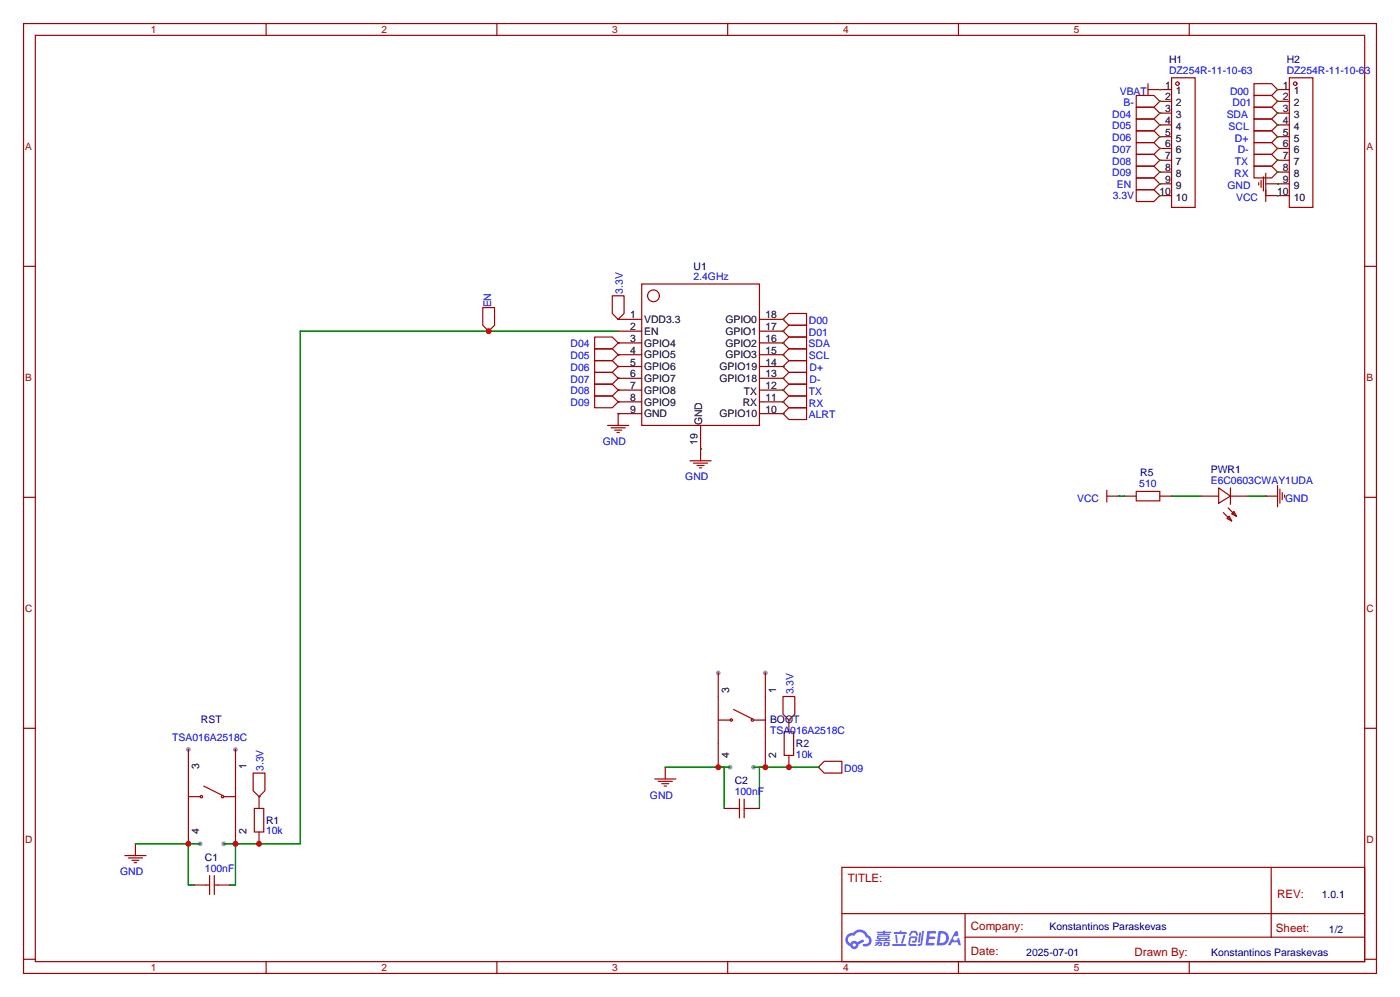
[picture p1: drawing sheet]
<svg xmlns="http://www.w3.org/2000/svg" width="302mm" height="215mm" viewBox="0 0 302 215" stroke-linecap="round" stroke-linejoin="round" font-family="sans-serif">
<g fill="#999">
<circle cx="50.8" cy="161.5" r=".51"/>
<circle cx="40.6" cy="161.5" r=".51"/>
<circle cx="165.1" cy="145" r=".51"/>
<circle cx="154.9" cy="145" r=".51"/>
<circle cx="157.5" cy="165.4" r=".51"/>
<circle cx="162.6" cy="165.4" r=".51"/>
<circle cx="48.3" cy="181.9" r=".51"/>
<circle cx="43.2" cy="181.9" r=".51"/>
</g>
<g fill="none" stroke="#a10000" stroke-width=".25">
<path d="M5.1 5.1h291.8v204.7h-291.8zM7.6 7.6h286.8v199.7h-286.8zM57.4 5.1v2.5M107.2 5.1v2.5M157 5.1v2.5M206.8 5.1v2.5M256.5 5.1v2.5M5.1 57.4h2.5M294.4 57.4h2.5M5.1 107.2h2.5M294.4 107.2h2.5M5.1 157h2.5"/>
<path d="M294.4 157h2.5M181.6 186.9h112.8v20.4h-112.8zM181.6 196.9h112.7M208.2 196.9v10.2M274.2 187v15M5.1 206.8h2.5M57.4 207.3v2.5M107.2 207.3v2.5M157 207.3v2.5M206.8 207.3v2.5M208.2 202h86.1M256.5 207.3v2.5"/>
<path d="M294.4 206.8h2.5"/>
</g>
<g fill="#5487ff">
<path d="M200 200.7h1.7l.2 .1-.1 .4h-1.2l-.1 .7h1l.3 .2-.3 .3h-1.1l-.1 .8 1.2 .1 .1 .2-.1 .2-1.9 .1z"/>
<path d="M206.1 200.7h.5l.2 .9-.4 .2a.49 .49 0 0 0-.8 .2 .49 .49 0 0 0 .3 .7 .49 .49 0 0 0 .7-.4l.3-.2 .4 1.6h-.5l-.2-.6h-1.2l-.3 .6h-.6z"/>
<path d="M198.3 201h.4l-.3 2-.2 .2-.2-.2z"/>
<path d="M198.9 200.6h.4l-.3 2.8a.57 .57 0 0 1-.4 .5 .57 .57 0 0 1-.7-.2l.7-.4z"/>
<path d="M196.5 200.8l.4-.2 .8 .1 .3 .9-.3 .1-.3-.7h-.6l-.4 .7-.3-.1z"/>
<path d="M196.3 201.9l1.2-.1a.74 .74 0 0 1 .4 .7 .74 .74 0 0 1-.6 .7h-.5l-.1-.2 .2-.2 .4-.1 .2-.5h-.9l-.3 1.2 1.3 .1 .1 .2-.2 .2h-1.1l-.4-.2-.1-.4z"/>
<path d="M192.5 203.5h2.8l.2 .2-.2 .2h-2.8z"/>
<path d="M194.9 201.4l.4 .1a2.8 2.8 0 0 1-.8 1.9l-.1-.2z"/>
<path d="M193.1 201.5h.4l.2 1.6-.2 .2-.2-.1z"/>
<path d="M192.8 200.9h1.3v-.3l.4-.1v.4h1l.2 .2-.2 .2h-2.6z"/>
<path d="M188.8 203.1l1-.2-.1 .2 .6 .1-.1 .6-.7 .1v-.3h.4v-.2a.45 .45 0 0 0-.6 .3l-.5 .2-.2-.2 .6-.3h-.4z"/>
<path d="M189.1 200.8h1.4l.1-.2h.4l-.1 .2h1.3l.1 .2-.1 .1h-1.3v.2h1l.1 .1-.1 .1h-2.6v-.2h1.1l.1-.2h-1.3z"/>
<path d="M202.4 200.7l-.4 3.1h1a1.56 1.56 0 0 0 1.7-1.6 1.56 1.56 0 0 0-1.8-1.5zM202.9 201.2a1.05 1.05 0 0 1 1.2 1.2 1.05 1.05 0 0 1-1.4 .8z"/>
<path d="M189.2 201.8l-.1 .5 .4 .1 .1 .2h-.8l.1 .2h3l.2-.1-.1-.1h-.7l.1-.2a.43 .43 0 0 0 .5-.2 .43 .43 0 0 0-.2-.6h-2.2zM189.6 201.9l1.9 .1-.1 .1h-1.8zM190 202.4h.9l-.1 .2h-.8z"/>
<path d="M190.6 203.1v.8l1.2-.1 .1-.8zM191 203.3h.5v.3h-.6z"/>
<path d="M182.8 201.5a1.47 1.47 0 0 0 .6 2.5 .89 .89 0 0 0 1.1 .6 .89 .89 0 0 0 .7-1l1.2-.7-.2-.5-1.2 .7-.7-.3a.9 .9 0 0 0-.9 .6 .9 .9 0 0 1-.4-1.3 .9 .9 0 0 1 1.3-.3 1.3 1.3 0 0 1 1.3-.9 1.3 1.3 0 0 1 1.2 1.1 .75 .75 0 0 1 .6 1 .75 .75 0 0 1-1 .4l-.3 .2v.3a1.28 1.28 0 0 0 1.8-.7 1.28 1.28 0 0 0-.7-1.7 1.9 1.9 0 0 0-3.3-.4l-.7 .1zM183.9 203.7a.35 .35 0 0 1 .7 0 .35 .35 0 0 1-.7 0z"/>
</g>
<g fill="none" stroke="#a10000" stroke-width=".25">
<path d="M247.6 19.3h5.1M247.6 18v2.6M250.2 19.3h.1M252.7 16.8h5.1v27.9h-5.1zM270.5 18h3.8l1.3 1.3-1.3 1.3h-3.8zM275.6 19.3h.1M275.6 19.3h2.5M278.1 16.8h5.1v27.9h-5.1zM245.1 35.8h3.8l1.3 1.3-1.3 1.3h-3.8zM245.1 33.3h3.8l1.3 1.2-1.3 1.3h-3.8zM245.1 30.7h3.8l1.3 1.3-1.3 1.3h-3.8zM245.1 28.2h3.8l1.3 1.3-1.3 1.2h-3.8z"/>
<path d="M245.1 25.7h3.8l1.3 1.2-1.3 1.3h-3.8zM245.1 23.1h3.8l1.3 1.3-1.3 1.3h-3.8zM245.1 20.6h3.8l1.3 1.2-1.3 1.3h-3.8zM245.1 38.4h3.8l1.3 1.2-1.3 1.3h-3.8zM250.2 37.1h.1M250.2 34.5h.1M250.2 32h.1M250.2 29.5h.1M250.2 26.9h.1M250.2 24.4h.1M250.2 21.8h.1M250.2 39.6h.1"/>
<path d="M250.2 21.8h2.5M250.2 24.4h2.5M250.2 26.9h2.5M250.2 29.5h2.5M250.2 32h2.5M250.2 34.5h2.5M250.2 37.1h2.5M250.2 39.6h2.5M270.5 28.2h3.8l1.3 1.3-1.3 1.2h-3.8zM270.5 30.7h3.8l1.3 1.3-1.3 1.3h-3.8zM270.5 33.3h3.8l1.3 1.2-1.3 1.3h-3.8zM270.5 35.8h3.8l1.3 1.3-1.3 1.3h-3.8z"/>
<path d="M270.5 23.1h3.8l1.3 1.3-1.3 1.3h-3.8zM270.5 25.7h3.8l1.3 1.2-1.3 1.3h-3.8zM270.5 20.6h3.8l1.3 1.2-1.3 1.3h-3.8zM271.5 39.4v.5M272 38.9v1.5M272.5 38.1v3M273 39.6h5.1M273 37.3v6.1M275.6 29.5h.1M275.6 32h.1M275.6 34.5h.1M275.6 37.1h.1"/>
<path d="M275.6 39.6h.1M275.6 24.4h.1M275.6 26.9h.1M275.6 21.8h.1M275.6 21.8h2.5M275.6 24.4h2.5M275.6 26.9h2.5M275.6 29.5h2.5M275.6 32h2.5M275.6 34.5h2.5M275.6 37.1h2.5M245.1 40.9h3.8l1.3 1.3-1.3 1.2h-3.8z"/>
<path d="M250.2 42.2h.1M250.2 42.2h2.5M273 42.2h5.1M275.6 42.2h.1M104.1 66.3h2.6v3.8l-1.3 1.3-1.3-1.3zM105.4 71.4h.1M128.3 77.7h3.8l1.2 1.3-1.2 1.3h-3.8zM128.3 72.6h3.8l1.2 1.3-1.2 1.3h-3.8zM128.3 75.2h3.8l1.2 1.3-1.2 1.2h-3.8zM132.1 63.8h2.5v3.8l-1.3 1.2-1.2-1.2zM133.3 79h.1M133.3 73.9h.1"/>
<path d="M133.3 76.5h.1M133.3 68.8h.1M133.3 68.8h5.1M133.3 71.4h5.1M133.3 73.9h5.1M133.3 76.5h5.1M133.3 79h5.1M138.4 61.2h25.4v30.5h-25.4zM163.8 68.8h5.1M163.8 71.4h5.1M163.8 73.9h5.1M163.8 76.5h5.1"/>
<path d="M163.8 79h5.1M168.9 79l1.3-1.3h3.8v2.6h-3.8zM168.9 79h.1M168.9 68.8h.1M168.9 73.9l1.3-1.3h3.8v2.6h-3.8zM168.9 73.9h.1M168.9 76.5h.1M168.9 71.4h.1M170.2 67.6h3.8v2.5h-3.8l-1.3-1.3zM170.2 75.2h3.8v2.5h-3.8l-1.3-1.2zM170.2 70.1h3.8v2.5h-3.8l-1.3-1.2zM128.3 80.3h3.8l1.2 1.2-1.2 1.3h-3.8z"/>
<path d="M128.3 82.8h3.8l1.2 1.3-1.2 1.2h-3.8zM128.3 85.3h3.8l1.2 1.3-1.2 1.3h-3.8zM131.1 91.7h4.5M131.8 92.2h3.1M132.6 92.7h1.5M133.1 93.2h.5M133.3 89.2h.1M133.3 81.5h.1M133.3 84.1h.1M133.3 86.6h.1M133.3 89.2v2.5M133.3 81.5h5.1"/>
<path d="M133.3 84.1h5.1M133.3 86.6h5.1M133.3 89.2h5.1M148.8 99.3h4.6M149.6 99.8h3.1M151.1 96.8h.1M151.1 91.7v7.6M163.8 81.5h5.1M163.8 84.1h5.1M163.8 86.6h5.1M163.8 89.2h5.1M168.9 81.5l1.3-1.2h3.8v2.5h-3.8z"/>
<path d="M168.9 81.5h.1M168.9 86.6h.1M168.9 84.1l1.3-1.3h3.8v2.5h-3.8zM168.9 84.1h.1M168.9 89.2l1.3-1.3h3.8v2.5h-3.8zM168.9 89.2h.1M170.2 85.3h3.8v2.6h-3.8l-1.3-1.3zM150.4 100.3h1.5M150.9 100.8h.5M238.8 106.9h2.5M238.8 105.7v2.5M241.3 106.9h.1"/>
<path d="M242.6 106.9h2.5M245.1 105.9h5.1v2h-5.1zM250.2 106.9h2.5M259.1 106.9h3.8M262.9 105.2l2.5 1.7-2.5 1.6zM263.9 110.5l1.8 1.8M264.7 111.8l.5-.5 .5 1zM264.9 109.5l1.8 1.8M265.4 106.9h3.8M265.4 105.2v3.5M265.7 110.7l.5-.5 .5 1.1zM273 106.9h.1"/>
<path d="M273 106.9h2.6M275.6 104.6v4.6M276.1 105.4v3.1M276.6 106.2v1.5M277.1 106.7v.5M154.9 155.2h2.6M154.9 145v20.4M158.2 152.9l4.1 2M162.6 155.2h2.5M165.1 145v20.4M168.9 150.1h2.5v3.8l-1.2 1.3-1.3-1.3zM169.2 157.7h2v5.1h-2z"/>
<path d="M170.2 155.2h.1M170.2 155.2v2.5M40.6 171.7h2.6M40.6 161.5v20.4M43.9 169.4l4.1 2M48.3 171.7h2.5M50.8 161.5v20.4M54.6 166.6h2.5v3.8l-1.2 1.3-1.3-1.3zM54.9 174.2h2v5.1h-2zM55.9 171.7h.1M55.9 171.7v2.5M55.9 179.3v2.6"/>
<path d="M141.2 167.9h4.6M142 168.4h3M142.7 168.9h1.6M143.3 169.4h.5M143.5 165.4h.1M143.5 165.4v2.5M156.2 174.2h3.3M159.5 172.2v4.1M160.5 172.2v4.1M160.5 174.2h3.3M170.2 162.8v2.6M176.5 165.4l1.3-1.3h3.8v2.5h-3.8z"/>
<path d="M176.5 165.4h.1M26.9 184.4h4.6M27.7 184.9h3M28.4 185.4h1.6M29 185.9h.5M29.2 181.9h.1M29.2 181.9v2.5M41.9 190.8h3.3M45.2 188.7v4.1M46.2 188.7v4.1M46.2 190.8h3.3"/>
<circle cx="254" cy="18" r=".38"/>
<circle cx="279.4" cy="18" r=".38"/>
<circle cx="141" cy="63.8" r="1.27"/>
<circle cx="157.7" cy="155.2" r=".25"/>
<circle cx="162.3" cy="155.2" r=".25"/>
<circle cx="43.4" cy="171.7" r=".25"/>
<circle cx="48" cy="171.7" r=".25"/>
</g>
<g fill="none" stroke="#008700" stroke-width=".25">
<path d="M250.2 19.3h.1M275.6 19.3h.1M250.2 21.8h.1M250.2 24.4h.1M250.2 26.9h.1M250.2 29.5h.1M250.2 32h.1M250.2 34.5h.1M250.2 37.1h.1M250.2 39.6h.1M275.6 21.8h.1M275.6 24.4h.1"/>
<path d="M275.6 26.9h.1M275.6 29.5h.1M275.6 32h.1M275.6 34.5h.1M275.6 37.1h.1M275.6 39.6h.1M250.2 42.2h.1M275.6 42.2h.1M133.3 73.9h.1M133.3 76.5h.1M133.3 79h.1M133.3 68.8h.1"/>
<path d="M133.3 71.4h-68.5v110.5h-16.5M168.9 79h.1M168.9 76.5h.1M168.9 73.9h.1M168.9 71.4h.1M168.9 68.8h.1M133.3 81.5h.1M133.3 84.1h.1M133.3 86.6h.1M133.3 89.2h.1M151.1 96.8h.1M168.9 89.2h.1"/>
<path d="M168.9 86.6h.1M168.9 84.1h.1M168.9 81.5h.1M241.3 106.9h1.3M252.7 106.9h6.4M269.2 106.9h3.8M170.2 155.2h.1M55.9 171.7h.1M143.5 165.4h14M156.2 165.4v8.8M162.6 165.4h13.9M163.8 165.4v8.8"/>
<path d="M29.2 181.9h14M40.6 181.9v8.9h1.3M50.8 181.9v8.9h-1.3"/>
</g>
<g fill="#c00">
<circle cx="154.9" cy="165.4" r=".63"/>
<circle cx="165.1" cy="165.4" r=".63"/>
<circle cx="170.2" cy="165.4" r=".63"/>
<circle cx="50.8" cy="181.9" r=".63"/>
<circle cx="55.9" cy="181.9" r=".63"/>
<circle cx="105.4" cy="71.4" r=".63"/>
<circle cx="40.6" cy="181.9" r=".63"/>
</g>
<g font-size="2.5" fill="#a00000">
<text x="182.9" y="190.1">TITLE:</text>
<text x="275.5" y="193.5">REV:</text>
<text x="209.5" y="200.4">Company:</text>
<text x="275.2" y="200.8">Sheet:</text>
<text x="209.5" y="205.9">Date:</text>
<text x="244.8" y="206">Drawn By:</text>
</g>
<g font-size="2.2" fill="#a00000">
<text x="32.5" y="7.1">1</text>
<text x="82.3" y="7.1">2</text>
<text x="132.1" y="7.1">3</text>
<text x="181.9" y="7.1">4</text>
<text x="231.6" y="7.1">5</text>
<text x="5.5" y="32.4">A</text>
<text x="294.8" y="32.4">A</text>
<text x="5.5" y="82.2">B</text>
<text x="294.8" y="82.2">B</text>
<text x="5.5" y="132">C</text>
<text x="294.8" y="132">C</text>
<text x="5.5" y="181.8">D</text>
<text x="294.8" y="181.8">D</text>
<text x="32.5" y="209.3">1</text>
<text x="82.3" y="209.3">2</text>
<text x="132.1" y="209.3">3</text>
<text x="181.9" y="209.3">4</text>
<text x="231.6" y="209.3">5</text>
</g>
<g font-size="2.2" fill="#000080">
<text x="252.2" y="13.6">H1</text>
<text x="277.6" y="13.6">H2</text>
<text x="149.6" y="58.1">U1</text>
<text x="246" y="102.7">R5</text>
<text x="261.2" y="102">PWR1</text>
<text x="43.3" y="155.9">RST</text>
<text x="166.1" y="155.9">BOOT</text>
<text x="171.7" y="161">R2</text>
<text x="158.5" y="169.1">C2</text>
<text x="57.4" y="177.5">R1</text>
<text x="44.2" y="185.6">C1</text>
<text x="285.1" y="193.6">1.0.1</text>
<text x="226.4" y="200.5">Konstantinos Paraskevas</text>
<text x="286.7" y="201">1/2</text>
<text x="221.4" y="206.1">2025-07-01</text>
<text x="261.3" y="206.1">Konstantinos Paraskevas</text>
</g>
<g font-size="2.2" fill="#00f">
<text x="252.2" y="15.9">DZ254R-11-10-63</text>
<text x="277.6" y="15.9">DZ254R-11-10-63</text>
<text x="241.6" y="20.5">VBAT</text>
<text x="242.4" y="22.9">B-</text>
<text x="265.3" y="20.4">D00</text>
<text x="265.9" y="22.9">D01</text>
<text x="239.9" y="27.9">D05</text>
<text x="239.9" y="25.3">D04</text>
<text x="264.6" y="25.4">SDA</text>
<text x="265" y="28">SCL</text>
<text x="239.9" y="35.5">D08</text>
<text x="239.9" y="33">D07</text>
<text x="239.9" y="30.4">D06</text>
<text x="266.4" y="30.5">D+</text>
<text x="266.4" y="35.6">TX</text>
<text x="267" y="33">D-</text>
<text x="239.9" y="38">D09</text>
<text x="240.9" y="40.5">EN</text>
<text x="264.8" y="40.8">GND</text>
<text x="266.2" y="38.1">RX</text>
<text x="240.1" y="42.8">3.3V</text>
<text x="266.7" y="43.3">VCC</text>
<text x="134.3" y="63.3" transform="rotate(-90 134.3 63.3)">3.3V</text>
<text x="149.6" y="60.3">2.4GHz</text>
<text x="106" y="66.3" transform="rotate(-90 106 66.3)">EN</text>
<text x="174.5" y="69.9">D00</text>
<text x="123.1" y="74.9">D04</text>
<text x="123.1" y="77.4">D05</text>
<text x="174.4" y="74.9">SDA</text>
<text x="174.5" y="77.4">SCL</text>
<text x="174.5" y="72.3">D01</text>
<text x="123.1" y="79.9">D06</text>
<text x="123.1" y="82.5">D07</text>
<text x="174.6" y="82.6">D-</text>
<text x="174.6" y="80">D+</text>
<text x="123.1" y="85">D08</text>
<text x="123.1" y="87.6">D09</text>
<text x="174.5" y="87.6">RX</text>
<text x="174.5" y="85.1">TX</text>
<text x="130" y="95.9">GND</text>
<text x="174.5" y="90.1">ALRT</text>
<text x="147.8" y="103.6">GND</text>
<text x="245.8" y="105.1">510</text>
<text x="261.2" y="104.3">E6C0603CWAY1UDA</text>
<text x="232.4" y="108.1">VCC</text>
<text x="277.2" y="108.1">GND</text>
<text x="171.2" y="149.7" transform="rotate(-90 171.2 149.7)">3.3V</text>
<text x="37.2" y="159.7">TSA016A2518C</text>
<text x="166.1" y="158.2">TSA016A2518C</text>
<text x="56.9" y="166.2" transform="rotate(-90 56.9 166.2)">3.3V</text>
<text x="171.7" y="163.3">10k</text>
<text x="182.1" y="166.4">D09</text>
<text x="140.2" y="172.1">GND</text>
<text x="158.5" y="171.3">100nF</text>
<text x="57.4" y="179.8">10k</text>
<text x="25.9" y="188.6">GND</text>
<text x="44.2" y="187.9">100nF</text>
</g>
<g font-size="2.2">
<text x="251.4" y="19.1">1</text>
<text x="251.4" y="21.6">2</text>
<text x="253.7" y="20.4">1</text>
<text x="253.7" y="22.9">2</text>
<text x="276.8" y="19.1">1</text>
<text x="276.8" y="21.6">2</text>
<text x="279.1" y="20.4">1</text>
<text x="279.1" y="22.9">2</text>
<text x="251.4" y="24.2">3</text>
<text x="251.4" y="26.7">4</text>
<text x="251.4" y="29.2">5</text>
<text x="253.7" y="25.4">3</text>
<text x="253.7" y="28">4</text>
<text x="276.8" y="24.2">3</text>
<text x="276.8" y="26.7">4</text>
<text x="276.8" y="29.2">5</text>
<text x="279.1" y="25.4">3</text>
<text x="279.1" y="28">4</text>
<text x="251.4" y="31.8">6</text>
<text x="251.4" y="34.3">7</text>
<text x="253.7" y="30.5">5</text>
<text x="253.7" y="33.1">6</text>
<text x="253.7" y="35.6">7</text>
<text x="276.8" y="31.8">6</text>
<text x="276.8" y="34.3">7</text>
<text x="279.1" y="30.5">5</text>
<text x="279.1" y="33.1">6</text>
<text x="279.1" y="35.6">7</text>
<text x="250.1" y="41.9">10</text>
<text x="251.4" y="36.9">8</text>
<text x="251.4" y="39.4">9</text>
<text x="253.7" y="38.1">8</text>
<text x="253.7" y="40.7">9</text>
<text x="275.5" y="41.9">10</text>
<text x="276.8" y="36.9">8</text>
<text x="276.8" y="39.4">9</text>
<text x="279.1" y="38.1">8</text>
<text x="279.1" y="40.7">9</text>
<text x="253.7" y="43.2">10</text>
<text x="279.1" y="43.2">10</text>
<text x="135.9" y="68.6">1</text>
<text x="135.9" y="71.2">2</text>
<text x="138.9" y="69.6">VDD3.3</text>
<text x="156.5" y="69.6">GPIO0</text>
<text x="165.1" y="71.2">17</text>
<text x="165.1" y="68.6">18</text>
<text x="135.9" y="73.7">3</text>
<text x="135.9" y="76.2">4</text>
<text x="138.9" y="72.2">EN</text>
<text x="138.9" y="74.7">GPIO4</text>
<text x="138.9" y="77.3">GPIO5</text>
<text x="156.5" y="77.3">GPIO3</text>
<text x="156.5" y="74.7">GPIO2</text>
<text x="156.5" y="72.2">GPIO1</text>
<text x="165.1" y="76.2">15</text>
<text x="165.1" y="73.7">16</text>
<text x="135.9" y="78.8">5</text>
<text x="135.9" y="81.3">6</text>
<text x="135.9" y="83.9">7</text>
<text x="138.9" y="79.8">GPIO6</text>
<text x="138.9" y="82.3">GPIO7</text>
<text x="155.2" y="82.3">GPIO18</text>
<text x="155.2" y="79.8">GPIO19</text>
<text x="165.1" y="83.9">12</text>
<text x="165.1" y="81.3">13</text>
<text x="165.1" y="78.8">14</text>
<text x="135.9" y="86.4">8</text>
<text x="135.9" y="88.9">9</text>
<text x="138.9" y="84.9">GPIO8</text>
<text x="138.9" y="87.4">GPIO9</text>
<text x="138.9" y="90">GND</text>
<text x="155.2" y="90">GPIO10</text>
<text x="160.2" y="87.4">RX</text>
<text x="160.5" y="85.1">TX</text>
<text x="165.1" y="88.9">10</text>
<text x="165.1" y="86.4">11</text>
<text x="150.4" y="95.9" transform="rotate(-90 150.4 95.9)">19</text>
<text x="151.4" y="91.7" transform="rotate(-90 151.4 91.7)">GND</text>
<text x="157.3" y="149.3" transform="rotate(-90 157.3 149.3)">3</text>
<text x="167.4" y="149.3" transform="rotate(-90 167.4 149.3)">1</text>
<text x="43" y="165.8" transform="rotate(-90 43 165.8)">3</text>
<text x="53.1" y="165.8" transform="rotate(-90 53.1 165.8)">1</text>
<text x="157.3" y="163.3" transform="rotate(-90 157.3 163.3)">4</text>
<text x="167.4" y="163.3" transform="rotate(-90 167.4 163.3)">2</text>
<text x="43" y="179.8" transform="rotate(-90 43 179.8)">4</text>
<text x="53.1" y="179.8" transform="rotate(-90 53.1 179.8)">2</text>
</g>
</svg>
